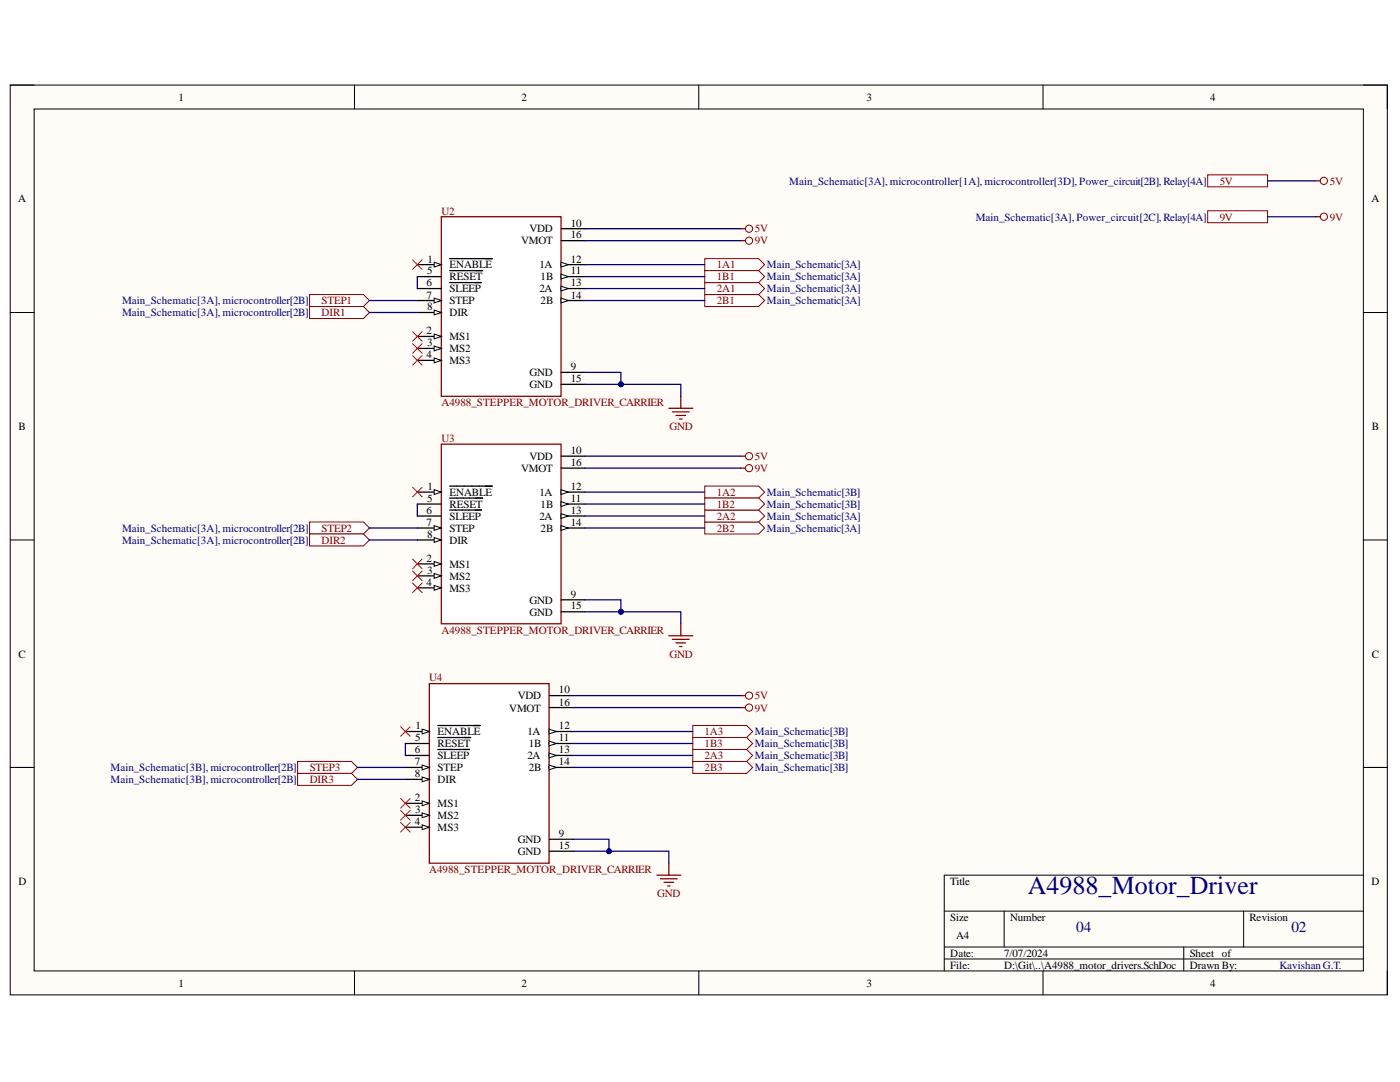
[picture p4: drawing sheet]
<svg xmlns="http://www.w3.org/2000/svg" width="279mm" height="216mm" viewBox="0 0 279 216" stroke-linecap="round" stroke-linejoin="round" font-family="sans-serif">
<path d="M2 17h274.9v181.5h-274.9z" fill-rule="evenodd" fill="#fffcf8"/>
<path d="M2 17h274.9v181.5h-274.9z" fill="none" stroke="#000" stroke-width=".2"/>
<path d="M6.8 21.8h265.3v171.9h-265.3z" fill-rule="evenodd" fill="#fffcf8"/>
<g fill="none" stroke="#000" stroke-width=".2">
<path d="M2 17h4.8M70.7 17v4.8M139.5 17v4.8M208.2 17v4.8M272.1 17h4.8v4.8M6.8 21.8h265.3v171.9h-265.3zM2 62.4h4.8M272.1 62.4h4.8M2 107.7h4.8M272.1 107.7h4.8M2 153.1h4.8M272.1 153.1h4.8"/>
<path d="M272.1 174.6h-83.7v19.1M70.7 193.7v4.8M139.5 193.7v4.8M188.4 181.8h83.7M188.4 189h83.7M188.4 191.4h83.7M200.4 181.8v7.2M208.2 193.7v4.8M236.2 189v4.7M248.2 181.8v7.2M276.9 193.7v4.8"/>
</g>
<path d="M61.8 58.8h10.7l1.2 1.2-1.2 1.2h-10.7z" fill-rule="evenodd" fill="#fff"/>
<path d="M61.8 58.8h10.7l1.2 1.2-1.2 1.2h-10.7z" fill="none" stroke="#800000" stroke-width=".2"/>
<path d="M61.8 61.2h10.7l1.2 1.2-1.2 1.2h-10.7z" fill-rule="evenodd" fill="#fff"/>
<path d="M61.8 61.2h10.7l1.2 1.2-1.2 1.2h-10.7z" fill="none" stroke="#800000" stroke-width=".2"/>
<path d="M241 42.1h12v2.3h-12z" fill-rule="evenodd" fill="#fff"/>
<g fill="none" stroke="#800000" stroke-width=".2">
<path d="M241 42.1h12v2.3h-12z"/>
<circle cx="149.5" cy="48" r=".72"/>
<circle cx="149.5" cy="45.6" r=".72"/>
<circle cx="264.2" cy="43.3" r=".72"/>
</g>
<path d="M147.8 48h1M147.8 45.6h1M262.5 43.2h1" fill="none" stroke="#800000" stroke-width=".25"/>
<path d="M140.6 58.8h10.8l1.2 1.2-1.2 1.2h-10.8z" fill-rule="evenodd" fill="#fff"/>
<path d="M140.6 58.8h10.8l1.2 1.2-1.2 1.2h-10.8z" fill="none" stroke="#800000" stroke-width=".2"/>
<path d="M140.6 56.4h10.8l1.2 1.2-1.2 1.2h-10.8z" fill-rule="evenodd" fill="#fff"/>
<path d="M140.6 56.4h10.8l1.2 1.2-1.2 1.2h-10.8z" fill="none" stroke="#800000" stroke-width=".2"/>
<path d="M140.6 51.6h10.8l1.2 1.2-1.2 1.2h-10.8z" fill-rule="evenodd" fill="#fff"/>
<path d="M140.6 51.6h10.8l1.2 1.2-1.2 1.2h-10.8z" fill="none" stroke="#800000" stroke-width=".2"/>
<path d="M140.6 54h10.8l1.2 1.2-1.2 1.2h-10.8z" fill-rule="evenodd" fill="#fff"/>
<path d="M140.6 54h10.8l1.2 1.2-1.2 1.2h-10.8z" fill="none" stroke="#800000" stroke-width=".2"/>
<path d="M88.1 43.2h23.9v35.9h-23.9z" fill-rule="evenodd" fill="#fff"/>
<path d="M88.1 43.2h23.9v35.9h-23.9z" fill="none" stroke="#800000" stroke-width=".25"/>
<path d="M83.3 52.8h4.8" fill="none" stroke="#000" stroke-width=".25"/>
<path d="M86.6 52.3l1.5 .5-1.5 .5z" fill="#f8fcff"/>
<path d="M86.6 52.3l1.5 .5-1.5 .5z" fill="none" stroke="#000" stroke-width=".2"/>
<path d="M83.3 55.2h4.8M83.3 57.6h4.8M83.3 60h4.8M89.7 51.6h8.6M89.7 54h6.6M89.7 56.4h6.4" fill="none" stroke="#000" stroke-width=".25"/>
<path d="M86.6 59.5l1.5 .5-1.5 .4z" fill="#f8fcff"/>
<path d="M86.6 59.5l1.5 .5-1.5 .4z" fill="none" stroke="#000" stroke-width=".2"/>
<path d="M83.3 62.4h4.8" fill="none" stroke="#000" stroke-width=".25"/>
<path d="M86.6 61.9l1.5 .5-1.5 .4z" fill="#f8fcff"/>
<path d="M86.6 61.9l1.5 .5-1.5 .4z" fill="none" stroke="#000" stroke-width=".2"/>
<path d="M83.3 67.1h4.8" fill="none" stroke="#000" stroke-width=".25"/>
<path d="M86.6 66.7l1.5 .4-1.5 .5z" fill="#f8fcff"/>
<path d="M86.6 66.7l1.5 .4-1.5 .5z" fill="none" stroke="#000" stroke-width=".2"/>
<path d="M83.3 69.5h4.8" fill="none" stroke="#000" stroke-width=".25"/>
<path d="M86.6 69l1.5 .5-1.5 .5z" fill="#f8fcff"/>
<path d="M86.6 69l1.5 .5-1.5 .5z" fill="none" stroke="#000" stroke-width=".2"/>
<path d="M83.3 71.9h4.8" fill="none" stroke="#000" stroke-width=".25"/>
<path d="M86.6 71.4l1.5 .5-1.5 .5z" fill="#f8fcff"/>
<path d="M86.6 71.4l1.5 .5-1.5 .5z" fill="none" stroke="#000" stroke-width=".2"/>
<path d="M112 45.6h4.8M112 48h4.8M112 52.8h4.8" fill="none" stroke="#000" stroke-width=".25"/>
<path d="M112 52.3l1.4 .5-1.4 .5z" fill="#f8fcff"/>
<path d="M112 52.3l1.4 .5-1.4 .5z" fill="none" stroke="#000" stroke-width=".2"/>
<path d="M112 55.2h4.8" fill="none" stroke="#000" stroke-width=".25"/>
<path d="M112 54.7l1.4 .5-1.4 .5z" fill="#f8fcff"/>
<path d="M112 54.7l1.4 .5-1.4 .5z" fill="none" stroke="#000" stroke-width=".2"/>
<path d="M112 57.6h4.8" fill="none" stroke="#000" stroke-width=".25"/>
<path d="M112 57.1l1.4 .5-1.4 .5z" fill="#f8fcff"/>
<path d="M112 57.1l1.4 .5-1.4 .5z" fill="none" stroke="#000" stroke-width=".2"/>
<path d="M112 60h4.8" fill="none" stroke="#000" stroke-width=".25"/>
<path d="M112 59.5l1.4 .5-1.4 .4z" fill="#f8fcff"/>
<path d="M112 59.5l1.4 .5-1.4 .4z" fill="none" stroke="#000" stroke-width=".2"/>
<path d="M112 74.3h4.8M112 76.7h4.8" fill="none" stroke="#000" stroke-width=".25"/>
<path d="M135.9 79.1v2.4M133.5 81.5h4.8M134.2 82.2h3.3M134.9 82.9h1.9M135.6 83.6h.5" fill="none" stroke="#800000" stroke-width=".25"/>
<path d="M82.3 51.8l1.9 2M84.2 51.8l-1.9 2M82.3 66.2l1.9 1.9M82.3 68.6l1.9 1.9M82.3 71l1.9 1.9M84.2 66.2l-1.9 1.9M84.2 68.6l-1.9 1.9M84.2 71l-1.9 1.9" fill="none" stroke="#f00" stroke-width=".2"/>
<path d="M61.8 104.2h10.7l1.2 1.2-1.2 1.2h-10.7z" fill-rule="evenodd" fill="#fff"/>
<path d="M61.8 104.2h10.7l1.2 1.2-1.2 1.2h-10.7z" fill="none" stroke="#800000" stroke-width=".2"/>
<path d="M61.8 106.6h10.7l1.2 1.1-1.2 1.2h-10.7z" fill-rule="evenodd" fill="#fff"/>
<g fill="none" stroke="#800000" stroke-width=".2">
<path d="M61.8 106.6h10.7l1.2 1.1-1.2 1.2h-10.7z"/>
<circle cx="149.5" cy="93.4" r=".72"/>
<circle cx="149.5" cy="91" r=".72"/>
</g>
<path d="M147.8 93.4h1M147.8 91h1" fill="none" stroke="#800000" stroke-width=".25"/>
<path d="M140.6 104.2h10.8l1.2 1.2-1.2 1.2h-10.8z" fill-rule="evenodd" fill="#fff"/>
<path d="M140.6 104.2h10.8l1.2 1.2-1.2 1.2h-10.8z" fill="none" stroke="#800000" stroke-width=".2"/>
<path d="M140.6 101.8h10.8l1.2 1.2-1.2 1.2h-10.8z" fill-rule="evenodd" fill="#fff"/>
<path d="M140.6 101.8h10.8l1.2 1.2-1.2 1.2h-10.8z" fill="none" stroke="#800000" stroke-width=".2"/>
<path d="M140.6 97h10.8l1.2 1.2-1.2 1.2h-10.8z" fill-rule="evenodd" fill="#fff"/>
<path d="M140.6 97h10.8l1.2 1.2-1.2 1.2h-10.8z" fill="none" stroke="#800000" stroke-width=".2"/>
<path d="M140.6 99.4h10.8l1.2 1.2-1.2 1.2h-10.8z" fill-rule="evenodd" fill="#fff"/>
<path d="M140.6 99.4h10.8l1.2 1.2-1.2 1.2h-10.8z" fill="none" stroke="#800000" stroke-width=".2"/>
<path d="M88.1 88.6h23.9v35.9h-23.9z" fill-rule="evenodd" fill="#fff"/>
<path d="M88.1 88.6h23.9v35.9h-23.9z" fill="none" stroke="#800000" stroke-width=".25"/>
<path d="M83.3 98.2h4.8" fill="none" stroke="#000" stroke-width=".25"/>
<path d="M86.6 97.7l1.5 .5-1.5 .5z" fill="#f8fcff"/>
<path d="M86.6 97.7l1.5 .5-1.5 .5z" fill="none" stroke="#000" stroke-width=".2"/>
<path d="M89.7 97h8.6M89.7 99.4h6.6M83.3 100.6h4.8M83.3 103h4.8M83.3 105.4h4.8M89.7 101.8h6.4" fill="none" stroke="#000" stroke-width=".25"/>
<path d="M86.6 104.9l1.5 .5-1.5 .4z" fill="#f8fcff"/>
<path d="M86.6 104.9l1.5 .5-1.5 .4z" fill="none" stroke="#000" stroke-width=".2"/>
<path d="M83.3 107.7h4.8" fill="none" stroke="#000" stroke-width=".25"/>
<path d="M86.6 107.3l1.5 .4-1.5 .5z" fill="#f8fcff"/>
<path d="M86.6 107.3l1.5 .4-1.5 .5z" fill="none" stroke="#000" stroke-width=".2"/>
<path d="M83.3 112.5h4.8" fill="none" stroke="#000" stroke-width=".25"/>
<path d="M86.6 112l1.5 .5-1.5 .5z" fill="#f8fcff"/>
<path d="M86.6 112l1.5 .5-1.5 .5z" fill="none" stroke="#000" stroke-width=".2"/>
<path d="M83.3 114.9h4.8" fill="none" stroke="#000" stroke-width=".25"/>
<path d="M86.6 114.4l1.5 .5-1.5 .5z" fill="#f8fcff"/>
<path d="M86.6 114.4l1.5 .5-1.5 .5z" fill="none" stroke="#000" stroke-width=".2"/>
<path d="M83.3 117.3h4.8" fill="none" stroke="#000" stroke-width=".25"/>
<path d="M86.6 116.8l1.5 .5-1.5 .5z" fill="#f8fcff"/>
<path d="M86.6 116.8l1.5 .5-1.5 .5z" fill="none" stroke="#000" stroke-width=".2"/>
<path d="M112 91h4.8M112 93.4h4.8M112 98.2h4.8" fill="none" stroke="#000" stroke-width=".25"/>
<path d="M112 97.7l1.4 .5-1.4 .5z" fill="#f8fcff"/>
<path d="M112 97.7l1.4 .5-1.4 .5z" fill="none" stroke="#000" stroke-width=".2"/>
<path d="M112 100.6h4.8" fill="none" stroke="#000" stroke-width=".25"/>
<path d="M112 100.1l1.4 .5-1.4 .5z" fill="#f8fcff"/>
<path d="M112 100.1l1.4 .5-1.4 .5z" fill="none" stroke="#000" stroke-width=".2"/>
<path d="M112 103h4.8" fill="none" stroke="#000" stroke-width=".25"/>
<path d="M112 102.5l1.4 .5-1.4 .4z" fill="#f8fcff"/>
<path d="M112 102.5l1.4 .5-1.4 .4z" fill="none" stroke="#000" stroke-width=".2"/>
<path d="M112 105.4h4.8" fill="none" stroke="#000" stroke-width=".25"/>
<path d="M112 104.9l1.4 .5-1.4 .4z" fill="#f8fcff"/>
<path d="M112 104.9l1.4 .5-1.4 .4z" fill="none" stroke="#000" stroke-width=".2"/>
<path d="M112 119.7h4.8M112 122.1h4.8" fill="none" stroke="#000" stroke-width=".25"/>
<path d="M82.3 97.2l1.9 1.9M84.2 97.2l-1.9 1.9M82.3 111.6l1.9 1.9M82.3 114l1.9 1.9M82.3 116.3l1.9 2M84.2 111.6l-1.9 1.9M84.2 114l-1.9 1.9M84.2 116.3l-1.9 2" fill="none" stroke="#f00" stroke-width=".2"/>
<path d="M133.5 126.9h4.8M134.2 127.6h3.3M134.9 128.3h1.9M135.6 129h.5M135.9 124.5v2.4" fill="none" stroke="#800000" stroke-width=".25"/>
<path d="M59.4 151.9h10.7l1.2 1.2-1.2 1.2h-10.7z" fill-rule="evenodd" fill="#fff"/>
<path d="M59.4 151.9h10.7l1.2 1.2-1.2 1.2h-10.7z" fill="none" stroke="#800000" stroke-width=".2"/>
<path d="M59.4 154.3h10.7l1.2 1.2-1.2 1.2h-10.7z" fill-rule="evenodd" fill="#fff"/>
<g fill="none" stroke="#800000" stroke-width=".2">
<path d="M59.4 154.3h10.7l1.2 1.2-1.2 1.2h-10.7z"/>
<circle cx="149.5" cy="138.8" r=".72"/>
<circle cx="149.5" cy="141.2" r=".72"/>
</g>
<path d="M147.8 138.8h1M147.8 141.2h1" fill="none" stroke="#800000" stroke-width=".25"/>
<path d="M138.3 151.9h10.7l1.2 1.2-1.2 1.2h-10.7z" fill-rule="evenodd" fill="#fff"/>
<path d="M138.3 151.9h10.7l1.2 1.2-1.2 1.2h-10.7z" fill="none" stroke="#800000" stroke-width=".2"/>
<path d="M138.3 149.5h10.7l1.2 1.2-1.2 1.2h-10.7z" fill-rule="evenodd" fill="#fff"/>
<path d="M138.3 149.5h10.7l1.2 1.2-1.2 1.2h-10.7z" fill="none" stroke="#800000" stroke-width=".2"/>
<path d="M138.3 144.8h10.7l1.2 1.2-1.2 1.2h-10.7z" fill-rule="evenodd" fill="#fff"/>
<path d="M138.3 144.8h10.7l1.2 1.2-1.2 1.2h-10.7z" fill="none" stroke="#800000" stroke-width=".2"/>
<path d="M138.3 147.2h10.7l1.2 1.2-1.2 1.1h-10.7z" fill-rule="evenodd" fill="#fff"/>
<path d="M138.3 147.2h10.7l1.2 1.2-1.2 1.1h-10.7z" fill="none" stroke="#800000" stroke-width=".2"/>
<path d="M85.7 136.4h23.9v35.8h-23.9z" fill-rule="evenodd" fill="#fff"/>
<path d="M85.7 136.4h23.9v35.8h-23.9z" fill="none" stroke="#800000" stroke-width=".25"/>
<path d="M80.9 146h4.8" fill="none" stroke="#000" stroke-width=".25"/>
<path d="M84.2 145.5l1.5 .5-1.5 .4z" fill="#f8fcff"/>
<path d="M84.2 145.5l1.5 .5-1.5 .4z" fill="none" stroke="#000" stroke-width=".2"/>
<path d="M80.9 148.4h4.8M80.9 150.7h4.8M80.9 153.1h4.8M87.4 144.8h8.5M87.4 147.2h6.5M87.4 149.5h6.3" fill="none" stroke="#000" stroke-width=".25"/>
<path d="M84.2 152.7l1.5 .4-1.5 .5z" fill="#f8fcff"/>
<path d="M84.2 152.7l1.5 .4-1.5 .5z" fill="none" stroke="#000" stroke-width=".2"/>
<path d="M80.9 155.5h4.8" fill="none" stroke="#000" stroke-width=".25"/>
<path d="M84.2 155l1.5 .5-1.5 .5z" fill="#f8fcff"/>
<path d="M84.2 155l1.5 .5-1.5 .5z" fill="none" stroke="#000" stroke-width=".2"/>
<path d="M80.9 160.3h4.8" fill="none" stroke="#000" stroke-width=".25"/>
<path d="M84.2 159.8l1.5 .5-1.5 .5z" fill="#f8fcff"/>
<path d="M84.2 159.8l1.5 .5-1.5 .5z" fill="none" stroke="#000" stroke-width=".2"/>
<path d="M80.9 162.7h4.8" fill="none" stroke="#000" stroke-width=".25"/>
<path d="M84.2 162.2l1.5 .5-1.5 .5z" fill="#f8fcff"/>
<path d="M84.2 162.2l1.5 .5-1.5 .5z" fill="none" stroke="#000" stroke-width=".2"/>
<path d="M80.9 165.1h4.8" fill="none" stroke="#000" stroke-width=".25"/>
<path d="M84.2 164.6l1.5 .5-1.5 .5z" fill="#f8fcff"/>
<path d="M84.2 164.6l1.5 .5-1.5 .5z" fill="none" stroke="#000" stroke-width=".2"/>
<path d="M109.6 138.8h4.8M109.6 141.2h4.8M109.6 146h4.8" fill="none" stroke="#000" stroke-width=".25"/>
<path d="M109.6 145.5l1.4 .5-1.4 .4z" fill="#f8fcff"/>
<path d="M109.6 145.5l1.4 .5-1.4 .4z" fill="none" stroke="#000" stroke-width=".2"/>
<path d="M109.6 148.4h4.8" fill="none" stroke="#000" stroke-width=".25"/>
<path d="M109.6 147.9l1.4 .5-1.4 .4z" fill="#f8fcff"/>
<path d="M109.6 147.9l1.4 .5-1.4 .4z" fill="none" stroke="#000" stroke-width=".2"/>
<path d="M109.6 150.7h4.8" fill="none" stroke="#000" stroke-width=".25"/>
<path d="M109.6 150.3l1.4 .4-1.4 .5z" fill="#f8fcff"/>
<path d="M109.6 150.3l1.4 .4-1.4 .5z" fill="none" stroke="#000" stroke-width=".2"/>
<path d="M109.6 153.1h4.8" fill="none" stroke="#000" stroke-width=".25"/>
<path d="M109.6 152.7l1.4 .4-1.4 .5z" fill="#f8fcff"/>
<path d="M109.6 152.7l1.4 .4-1.4 .5z" fill="none" stroke="#000" stroke-width=".2"/>
<path d="M109.6 167.5h4.8M109.6 169.9h4.8" fill="none" stroke="#000" stroke-width=".25"/>
<path d="M79.9 145l2 1.9M79.9 159.3l2 2M81.9 145l-2 1.9M81.9 159.3l-2 2M79.9 161.7l2 1.9M79.9 164.1l2 1.9M81.9 161.7l-2 1.9M81.9 164.1l-2 1.9" fill="none" stroke="#f00" stroke-width=".2"/>
<path d="M131.1 174.6h4.8M131.8 175.3h3.4M132.5 176.1h1.9M133.2 176.8h.5M133.5 172.2v2.4" fill="none" stroke="#800000" stroke-width=".25"/>
<path d="M241 34.9h12v2.4h-12z" fill-rule="evenodd" fill="#fff"/>
<g fill="none" stroke="#800000" stroke-width=".2">
<path d="M241 34.9h12v2.4h-12z"/>
<circle cx="264.2" cy="36.1" r=".72"/>
</g>
<path d="M262.5 36.1h1" fill="none" stroke="#800000" stroke-width=".25"/>
<path d="M73.7 60h9.6M83.3 55.2v2.4M116.8 48h31M253 43.2h9.5M73.7 62.4h9.6M116.8 76.7h19.1v2.4" fill="none" stroke="#000080" stroke-width=".25"/>
<circle cx="123.9" cy="76.7" r=".48" fill="#000080"/>
<circle cx="123.9" cy="76.7" r=".48" fill="none" stroke="#000080" stroke-width=".2"/>
<path d="M116.8 74.3h7.1v2.4" fill="none" stroke="#000080" stroke-width=".25"/>
<circle cx="123.9" cy="76.7" r=".48" fill="#000080"/>
<circle cx="123.9" cy="76.7" r=".48" fill="none" stroke="#000080" stroke-width=".2"/>
<path d="M116.8 45.6h31M116.8 52.8h23.8M116.8 55.2h23.8M116.8 57.6h23.8M116.8 60h23.8M116.8 93.4h31M73.7 105.4h9.6M73.7 107.7h9.6M83.3 100.6v2.4M116.8 122.1h19.1v2.4" fill="none" stroke="#000080" stroke-width=".25"/>
<circle cx="123.9" cy="122.1" r=".48" fill="#000080"/>
<circle cx="123.9" cy="122.1" r=".48" fill="none" stroke="#000080" stroke-width=".2"/>
<path d="M116.8 119.7h7.1v2.4" fill="none" stroke="#000080" stroke-width=".25"/>
<circle cx="123.9" cy="122.1" r=".48" fill="#000080"/>
<circle cx="123.9" cy="122.1" r=".48" fill="none" stroke="#000080" stroke-width=".2"/>
<path d="M116.8 91h31M116.8 98.2h23.8M116.8 100.6h23.8M116.8 103h23.8M116.8 105.4h23.8M71.3 153.1h9.6M71.3 155.5h9.6M80.9 148.4v2.3M114.4 141.2h33.4M114.4 169.9h19.1v2.3" fill="none" stroke="#000080" stroke-width=".25"/>
<circle cx="121.5" cy="169.9" r=".48" fill="#000080"/>
<circle cx="121.5" cy="169.9" r=".48" fill="none" stroke="#000080" stroke-width=".2"/>
<path d="M114.4 167.5h7.1v2.4" fill="none" stroke="#000080" stroke-width=".25"/>
<circle cx="121.5" cy="169.9" r=".48" fill="#000080"/>
<circle cx="121.5" cy="169.9" r=".48" fill="none" stroke="#000080" stroke-width=".2"/>
<path d="M253 36.1h9.5M114.4 138.8h33.4M114.4 146h23.9M114.4 148.4h23.9M114.4 150.7h23.9M114.4 153.1h23.9" fill="none" stroke="#000080" stroke-width=".25"/>
<text font-size="5.2" fill="#000080" x="205.1" y="178.3">A4988_Motor_Driver</text>
<g font-size="3" fill="#000080">
<text x="214.8" y="185.9">04</text>
<text x="257.7" y="185.9">02</text>
</g>
<g font-size="2.2">
<text x="35.6" y="20.1">1</text>
<text x="104.1" y="20.1">2</text>
<text x="172.9" y="20.1">3</text>
<text x="241.5" y="20.1">4</text>
<text x="3.6" y="40.4">A</text>
<text x="273.7" y="40.4">A</text>
<text x="105.7" y="46.4">VDD</text>
<text x="113.9" y="45.2">10</text>
<text x="113.9" y="47.6">16</text>
<text x="85.3" y="52.4">1</text>
<text x="89.7" y="53.6">ENABLE</text>
<text x="104" y="48.8">VMOT</text>
<text x="107.6" y="53.6">1A</text>
<text x="113.9" y="52.4">12</text>
<text x="85.1" y="57.1">6</text>
<text x="85.1" y="59.6">7</text>
<text x="85.2" y="54.8">5</text>
<text x="89.7" y="55.9">RESET</text>
<text x="89.7" y="58.3">SLEEP</text>
<text x="107.6" y="58.3">2A</text>
<text x="107.9" y="55.9">1B</text>
<text x="113.9" y="54.8">11</text>
<text x="113.9" y="57.1">13</text>
<text x="113.9" y="59.6">14</text>
<text x="85.2" y="61.9">8</text>
<text x="89.7" y="60.8">STEP</text>
<text x="89.7" y="63.1">DIR</text>
<text x="107.9" y="60.8">2B</text>
<text x="85.1" y="66.7">2</text>
<text x="85.1" y="71.5">4</text>
<text x="85.2" y="69.1">3</text>
<text x="89.7" y="67.9">MS1</text>
<text x="89.7" y="70.3">MS2</text>
<text x="89.7" y="72.7">MS3</text>
<text x="105.7" y="75">GND</text>
<text x="105.7" y="77.5">GND</text>
<text x="113.9" y="73.9">9</text>
<text x="113.9" y="76.2">15</text>
<text x="3.7" y="85.8">B</text>
<text x="273.8" y="85.8">B</text>
<text x="104" y="94.1">VMOT</text>
<text x="105.7" y="91.8">VDD</text>
<text x="113.9" y="90.6">10</text>
<text x="113.9" y="93">16</text>
<text x="85.2" y="100.1">5</text>
<text x="85.3" y="97.8">1</text>
<text x="89.7" y="99">ENABLE</text>
<text x="89.7" y="101.3">RESET</text>
<text x="107.6" y="99">1A</text>
<text x="107.9" y="101.3">1B</text>
<text x="113.9" y="97.8">12</text>
<text x="113.9" y="100.1">11</text>
<text x="85.1" y="102.5">6</text>
<text x="85.1" y="105">7</text>
<text x="85.2" y="107.3">8</text>
<text x="89.7" y="103.7">SLEEP</text>
<text x="89.7" y="106.1">STEP</text>
<text x="107.6" y="103.7">2A</text>
<text x="107.9" y="106.1">2B</text>
<text x="113.9" y="102.5">13</text>
<text x="113.9" y="105">14</text>
<text x="85.1" y="112.1">2</text>
<text x="89.7" y="108.5">DIR</text>
<text x="89.7" y="113.3">MS1</text>
<text x="85.1" y="116.9">4</text>
<text x="85.2" y="114.5">3</text>
<text x="89.7" y="115.7">MS2</text>
<text x="89.7" y="118.1">MS3</text>
<text x="113.9" y="119.2">9</text>
<text x="105.7" y="120.4">GND</text>
<text x="105.7" y="122.9">GND</text>
<text x="113.9" y="121.6">15</text>
<text x="3.7" y="131.2">C</text>
<text x="273.8" y="131.2">C</text>
<text x="101.6" y="142">VMOT</text>
<text x="103.3" y="139.5">VDD</text>
<text x="111.5" y="138.3">10</text>
<text x="111.5" y="140.8">16</text>
<text x="82.9" y="147.9">5</text>
<text x="82.9" y="145.5">1</text>
<text x="87.3" y="146.7">ENABLE</text>
<text x="87.3" y="149.1">RESET</text>
<text x="105.3" y="146.7">1A</text>
<text x="105.5" y="149.1">1B</text>
<text x="111.5" y="145.5">12</text>
<text x="111.5" y="147.9">11</text>
<text x="82.8" y="150.3">6</text>
<text x="82.8" y="152.7">7</text>
<text x="82.8" y="155.1">8</text>
<text x="87.3" y="151.5">SLEEP</text>
<text x="87.3" y="153.9">STEP</text>
<text x="105.3" y="151.5">2A</text>
<text x="105.5" y="153.9">2B</text>
<text x="111.5" y="150.3">13</text>
<text x="111.5" y="152.7">14</text>
<text x="82.8" y="159.9">2</text>
<text x="87.3" y="156.3">DIR</text>
<text x="87.3" y="161.1">MS1</text>
<text x="82.8" y="164.6">4</text>
<text x="82.9" y="162.3">3</text>
<text x="87.3" y="163.4">MS2</text>
<text x="87.3" y="165.8">MS3</text>
<text x="111.5" y="167">9</text>
<text x="103.3" y="168.3">GND</text>
<text x="103.3" y="170.6">GND</text>
<text x="111.5" y="169.4">15</text>
<text x="3.7" y="176.6">D</text>
<text x="189.7" y="176.6">Title</text>
<text x="273.7" y="176.6">D</text>
<text x="189.7" y="183.7">Size</text>
<text x="201.6" y="183.7">Number</text>
<text x="249.3" y="183.7">Revision</text>
<text x="189.7" y="190.9">Date:</text>
<text x="190.8" y="187.4">A4</text>
<text x="200.4" y="190.9">7/07/2024</text>
<text x="237.4" y="190.9">Sheet of</text>
<text x="35.6" y="196.9">1</text>
<text x="104.1" y="196.9">2</text>
<text x="172.9" y="196.9">3</text>
<text x="189.7" y="193.3">File:</text>
<text x="200.4" y="193.3">D:\Git\..\A4988_motor_drivers.SchDoc</text>
<text x="237.4" y="193.3">Drawn By:</text>
<text x="241.5" y="196.9">4</text>
</g>
<g font-size="2.2" fill="#000080">
<text x="157.5" y="36.8">Main_Schematic[3A], microcontroller[1A], microcontroller[3D], Power_circuit[2B], Relay[4A]</text>
<text x="194.7" y="44">Main_Schematic[3A], Power_circuit[2C], Relay[4A]</text>
<text x="153" y="53.6">Main_Schematic[3A]</text>
<text x="153" y="58.3">Main_Schematic[3A]</text>
<text x="153" y="55.9">Main_Schematic[3A]</text>
<text x="24.4" y="60.8">Main_Schematic[3A], microcontroller[2B]</text>
<text x="24.4" y="63.1">Main_Schematic[3A], microcontroller[2B]</text>
<text x="153" y="60.8">Main_Schematic[3A]</text>
<text x="153" y="99">Main_Schematic[3B]</text>
<text x="153" y="101.3">Main_Schematic[3B]</text>
<text x="24.4" y="106.1">Main_Schematic[3A], microcontroller[2B]</text>
<text x="153" y="106.1">Main_Schematic[3A]</text>
<text x="153" y="103.7">Main_Schematic[3A]</text>
<text x="24.4" y="108.5">Main_Schematic[3A], microcontroller[2B]</text>
<text x="150.7" y="146.7">Main_Schematic[3B]</text>
<text x="150.7" y="149.1">Main_Schematic[3B]</text>
<text x="22.1" y="153.9">Main_Schematic[3B], microcontroller[2B]</text>
<text x="150.7" y="153.9">Main_Schematic[3B]</text>
<text x="150.7" y="151.5">Main_Schematic[3B]</text>
<text x="22.1" y="156.3">Main_Schematic[3B], microcontroller[2B]</text>
<text x="255.3" y="193.3">KavishanG.T.</text>
</g>
<g font-size="2.2" fill="#800000">
<text x="243.4" y="36.8">5V</text>
<text x="265.4" y="36.8">5V</text>
<text x="88.1" y="42.8">U2</text>
<text x="150.7" y="46.4">5V</text>
<text x="243.4" y="44">9V</text>
<text x="265.4" y="44">9V</text>
<text x="143.1" y="53.6">1A1</text>
<text x="150.7" y="48.8">9V</text>
<text x="143.1" y="58.3">2A1</text>
<text x="143.1" y="55.9">1B1</text>
<text x="64.2" y="60.8">STEP1</text>
<text x="64.2" y="63.1">DIR1</text>
<text x="143.1" y="60.8">2B1</text>
<text x="88.1" y="81">A4988_STEPPER_MOTOR_DRIVER_CARRIER</text>
<text x="88.1" y="88.2">U3</text>
<text x="133.6" y="85.8">GND</text>
<text x="150.7" y="94.1">9V</text>
<text x="150.7" y="91.8">5V</text>
<text x="143.1" y="99">1A2</text>
<text x="143.1" y="101.3">1B2</text>
<text x="64.2" y="106.1">STEP2</text>
<text x="143.1" y="106.1">2B2</text>
<text x="143.1" y="103.7">2A2</text>
<text x="64.2" y="108.5">DIR2</text>
<text x="88.1" y="126.4">A4988_STEPPER_MOTOR_DRIVER_CARRIER</text>
<text x="133.6" y="131.2">GND</text>
<text x="85.7" y="136">U4</text>
<text x="150.7" y="142">9V</text>
<text x="150.7" y="139.5">5V</text>
<text x="140.6" y="146.7">1A3</text>
<text x="140.6" y="149.1">1B3</text>
<text x="61.8" y="153.9">STEP3</text>
<text x="140.6" y="153.9">2B3</text>
<text x="140.6" y="151.5">2A3</text>
<text x="61.8" y="156.3">DIR3</text>
<text x="85.7" y="174.2">A4988_STEPPER_MOTOR_DRIVER_CARRIER</text>
<text x="131.1" y="179">GND</text>
</g>
</svg>
